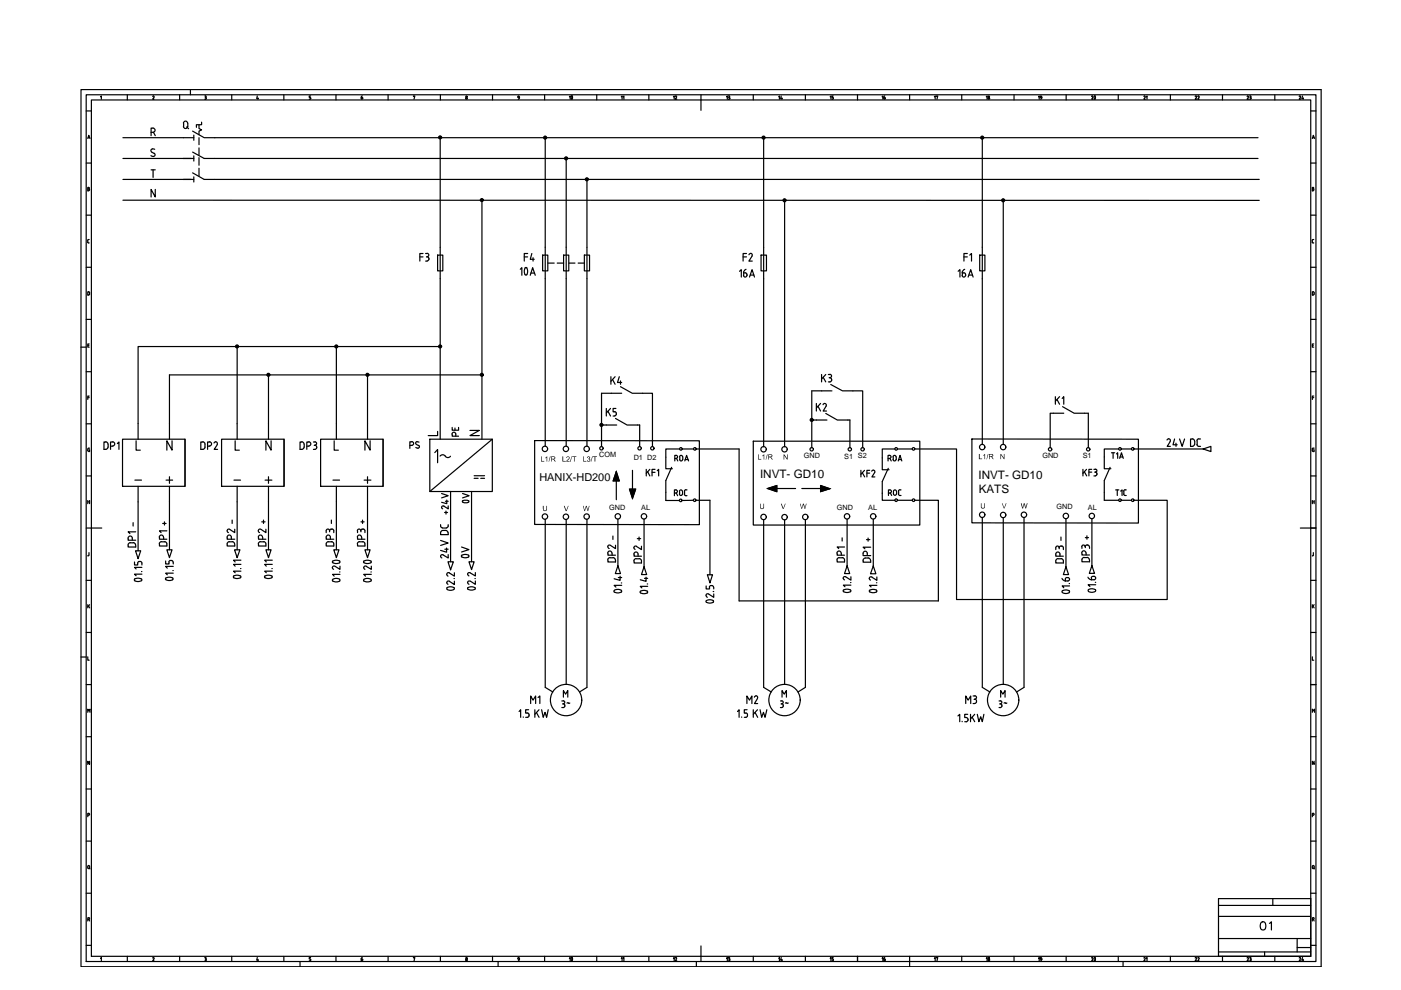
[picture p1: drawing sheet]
<svg xmlns="http://www.w3.org/2000/svg" width="297mm" height="210mm" viewBox="0 0 297 210" stroke-linecap="round" stroke-linejoin="round" font-family="sans-serif">
<!-- layer: 035 -->
<g fill="none" stroke="#000" stroke-width=".25">
<path d="M17.2 19h262.9v186h-262.9zM40.4 19v1.1M18.3 23.5h1.1M18.3 34.6h1.1M19.4 21.2h258.5v181.6h-258.5zM21.3 20.5l.2-.2v.7M27 20.1v1.1M32.5 20.3l.1 .3M32.5 20.3l-.1 .2M32.7 20.6l-.3 .4h.3M38.1 20.1v1.1M43.4 20.3l.3 .1-.1 .2"/>
<path d="M43.5 20.6h.1M43.6 20.6l.1 .2M43.7 20.8v.2h-.3M49.1 20.1v1.1M54.6 20.3l-.2 .6h.4M54.7 20.7v.3M60.2 20.1v1.1M65.9 20.9l-.3 .1M65.9 20.3h-.3v.3l.3 .2M65.9 20.8v.1M71.2 20.1v1.1M82.3 20.1v1.1"/>
<path d="M87.7 20.4l.3-.1-.2 .7M93.4 20.1v1.1M98.7 20.8l.2 .2 .2-.2M98.7 20.8l.2-.2 .1 .2M104.4 20.1v1.1M115.5 20.1v1.1M126.5 20.1v1.1M137.6 20.1v1.1M148.6 20.1v1.1M159.7 20.1v1.1M170.8 20.1v1.1M181.8 20.1v1.1"/>
<path d="M192.9 20.1v1.1M203.9 20.1v1.1M215 20.1v1.1M226 20.1v1.1M237.1 20.1v1.1M248.1 20.1v1.1M259.2 20.1v1.1M270.3 20.1v1.1M277.9 23.5h1.1M277.9 34.6h1.1M278.4 39.7l.1 .2-.1 .1 .2 .2-.2 .2M278.4 39.7h-.2v.8h.2"/>
<path d="M18.3 45.6h1.1M18.3 56.7h1.1M18.6 51.3l.3 .2M18.6 40.1h.2M18.6 51v.3M18.8 40.4l.2-.2-.2-.2 .2-.1-.4-.2v.8h.2M18.9 50.8l-.3 .2M277.9 45.6h1.1M277.9 56.7h1.1M278.2 51.3l.2 .2M278.2 40.1h.2M278.4 50.8l-.2 .2v.3"/>
<path d="M278.4 51.5h.1M278.4 50.8h.1M17.2 73.6h1.1M18.3 67.7h1.1M18.3 78.8h1.1M18.6 61.9l.2-.1a.42 .42 0 0 1 .1 .7l-.3 .1zM18.6 73.2h.3M18.9 72.9h-.3v.7h.3M277.9 67.7h1.1M277.9 78.8h1.1M278.2 73.2h.3M278.4 61.8a.42 .42 0 0 1 .2 .7l-.2 .1"/>
<path d="M278.4 61.9h-.2v.7h.2M278.5 72.9h-.3v.7h.3M18.3 89.9h1.1M18.6 95.2l.1 .4 .3 .1v-.3h-.1M18.6 84.3h.3M18.9 84h-.3v.7M19 95l-.4 .2M277.9 89.9h1.1M278.2 95.2v.3l.2 .2M278.2 84.3h.3M278.4 95l-.2 .2M278.4 95h.2"/>
<path d="M278.5 95.4h.1v.3h-.2M278.5 84h-.3v.7M18.3 112h1.1M18.3 100.9h1.1M18.6 117.8h.1M18.6 106.4h.4M18.6 106.1v.7M18.8 117.7l-.1 .1M18.9 117.2v.5M19 106.1v.7M277.9 112h1.1M277.9 100.9h1.1"/>
<path d="M278.2 106.1v.7M278.2 106.4h.4M278.5 117.2v.5M278.5 117.7l-.3 .1M278.6 106.1v.7M17.2 139.3h1.1M18.3 123h1.1M18.3 134.1h1.1M18.6 139.3v.7h.3M18.6 128.2v.7M18.8 128.5l.2 .4M19 128.2l-.4 .4"/>
<path d="M277.9 123h1.1M277.9 134.1h1.1M278.2 139.3v.7h.3M278.2 128.2v.7M278.4 128.5l.2 .4M278.6 128.2l-.4 .4M18.3 145.1h1.1M18.3 156.2h1.1M277.9 145.1h1.1M277.9 156.2h1.1M278.2 151v-.6l.3 .3 .2-.3v.6M18.3 167.3h1.1"/>
<path d="M18.3 178.3h1.1M18.6 172.8h.3v-.3h-.3v.7M19 161.4v.7l-.4-.7v.7M277.9 167.3h1.1M277.9 178.3h1.1M278.2 172.8h.4v-.3h-.4v.7M278.6 161.4v.7l-.4-.7v.7M18.3 189.4h1.1M18.8 194.5l.1 .4-.3 .1M18.8 194.6h-.2v.7M18.9 195l.1 .3M258.3 192h19.6"/>
<path d="M269.9 190.5v1.5M277.9 189.4h1.1M278.2 184v-.3l.2-.2 .2 .2v.3M278.2 184l.2 .2 .2-.2M278.4 194.5l.2 .4-.4 .1M278.5 194.6h-.3v.7M278.5 184.1l.2 .1M278.5 195l.1 .3M18.3 200.4h1.1M21.3 203.2l.2-.2v.7M27 202.8v1.1M32.5 203l.1 .2"/>
<path d="M32.5 203l-.1 .1M32.7 203.3l-.3 .4h.3M38.1 202.8v1.1M43.4 203l.3 .1-.1 .2M43.4 203.7h.2M43.5 203.3h.1M43.6 203.3l.1 .3M43.7 203.5l-.1 .2M49.1 202.8v1.1M54.6 203l-.2 .6h.4M54.7 203.4v.3M60.2 202.8v1.1"/>
<path d="M63.6 203.9v1.1M65.6 203.7h.1M65.9 203.5l-.2 .2M65.9 203h-.3v.3l.3 .2M65.9 203.5v.1M71.2 202.8v1.1M82.3 202.8v1.1M87.7 203.1l.3-.1-.2 .7M93.4 202.8v1.1M98.7 203.6l.2-.3 .2 .3M98.7 203.5l.2 .2 .1-.2M104.4 202.8v1.1"/>
<path d="M105.6 203.9v1.1M115.5 202.8v1.1M126.5 202.8v1.1M137.6 202.8v1.1M147.6 203.9v1.1M148.6 202.8v1.1M159.7 202.8v1.1M170.8 202.8v1.1M181.8 202.8v1.1M192.9 202.8v2.2M203.9 202.8v1.1M215 202.8v1.1"/>
<path d="M226 202.8v1.1M237.1 202.8v1.1M238.1 203.9v1.1M248.1 202.8v1.1M258.3 201.8h19.6M259.2 202.8v1.1M268.1 201.8v1M270.3 202.8v1.1M275 200.9h2.9M277.9 200.4h1.1"/>
<circle cx="98.9" cy="20.5" r=".15"/>
<circle cx="98.9" cy="203.2" r=".15"/>
</g>
<!-- layer: 07 -->
<path d="M18.3 20.1h260.7v183.8h-260.7zM148.6 21.2v2.2M19.4 112h2.2M275.7 112h2.2M258.3 190.5h19.6v12.3h-19.6zM258.3 194.3h19.6M258.3 199h19.6M275 199v2.8M148.6 200.6v2.2" fill="none" stroke="#000" stroke-width=".25"/>
<!-- layer: 0 -->
<g fill="none" stroke="#000" stroke-width=".25">
<path d="M38.9 29.2h2.2M38.9 33.6h2.2M38.9 38h2.2M40.8 27.8l2.5 1.4h2.2M40.8 32.2l2.5 1.4h2.2M40.8 36.6l2.5 1.4h2.2M41.1 28.6v1.1M41.1 33v1.1M41.1 37.5v1.1M42.2 26.4v.8l.5 .3-.5 .3v.8M42.7 25.9v.5h-1.1v.6M92.8 54.1h1.1v3.3h-1.1z"/>
<path d="M93.3 52.4v6.7M115.6 52.4v6.7M119.5 54.1h1.1v3.3h-1.1zM120 52.4v6.7M123.9 54.1h1.1v3.3h-1.1zM124.4 52.4v6.7M161.4 54.1h1.1v3.3h-1.1zM161.9 52.4v6.7M207.7 54.1h1.1v3.3h-1.1zM208.3 52.4v6.7M26 93.1h13.2v10h-13.2zM29.3 89.8v3.3"/>
<path d="M35.9 89.8v3.3M39.2 93.1v10M47 93.1h13.2v10h-13.2zM50.3 89.8v3.3M56.9 89.8v3.3M60.2 93.1v10M68 93.1h13.2v10h-13.2zM71.3 89.8v3.3M77.9 89.8v3.3M81.2 93.1v10M91.1 93.1h13.3v11.1h-13.3zM92.2 96l.6-.7v2.8"/>
<path d="M93.3 96.7l.6-.3 .5 .3M94.4 96.7l.6 .3 .5-.3M104.4 93.1l-13.3 11.1M113.4 93.4l34.9 .1v17.7h-34.9zM130.5 88.7l2.5 1.4h2.2M130.7 100l.6 2h-1.3zM131.6 82l2.5 1.4h2.2M134.1 99.7v4M142.4 99.1l-1.2 2.8M159.7 93.5h35.3v17.8h-35.3zM175.1 87.7l2.4 1.4h2.3M176.1 81.5l2.5 1.4h2.2"/>
<path d="M188.3 99.3l-1.2 2.8M206.1 93.1h35.3v17.8h-35.3zM225.3 86.2l2.4 1.4h2.3M255.1 95.2l1.6-.6v1.1zM28.7 116.8h1.1l-.5 1.6zM29.3 103.1v3.3M35.4 116.6h1.1l-.6 1.6zM35.9 103.1v3.3M49.7 116.6h1.2l-.6 1.6zM50.3 103.1v3.3M56.4 116.6h1.1l-.6 1.6zM56.9 103.1v3.3"/>
<path d="M70.8 116.6h1.1l-.6 1.6zM71.3 103.1v3.3M77.4 116.6h1.1l-.6 1.6zM77.9 103.1v3.3M100.5 100.9h2.2M130.7 102v3.9M131 120l.6 1.6h-1.1zM133.5 103.7h1.3l-.7 2zM162.7 103.6l2-.7v1.4zM164.7 103.6h4M170 103.6h4M174 102.9l2 .7-2 .7z"/>
<path d="M179.6 120l.6 1.6h-1.1zM231.5 119.9l.6 1.7h-1.1zM234.1 101.9v2.5M136.6 120.2l.5 1.6h-1.1zM150 121.9h1.1l-.6 1.7zM185.2 120l.5 1.7h-1.1zM226 120.2l.6 1.6h-1.1z"/>
<circle cx="93.3" cy="29.1" r=".32"/>
<circle cx="93.3" cy="29.1" r=".19"/>
<circle cx="93.3" cy="29.1" r=".11"/>
<circle cx="115.6" cy="29.2" r=".32"/>
<circle cx="115.6" cy="29.2" r=".19"/>
<circle cx="115.6" cy="29.2" r=".11"/>
<circle cx="120" cy="33.6" r=".32"/>
<circle cx="120" cy="33.6" r=".19"/>
<circle cx="120" cy="33.6" r=".11"/>
<circle cx="124.4" cy="38" r=".32"/>
<circle cx="124.4" cy="38" r=".19"/>
<circle cx="124.4" cy="38" r=".11"/>
<circle cx="161.9" cy="29.2" r=".32"/>
<circle cx="161.9" cy="29.2" r=".19"/>
<circle cx="161.9" cy="29.2" r=".11"/>
<circle cx="208.2" cy="29.2" r=".32"/>
<circle cx="208.2" cy="29.2" r=".19"/>
<circle cx="208.2" cy="29.2" r=".11"/>
<circle cx="102.2" cy="42.4" r=".32"/>
<circle cx="102.2" cy="42.4" r=".19"/>
<circle cx="102.2" cy="42.4" r=".11"/>
<circle cx="166.3" cy="42.5" r=".32"/>
<circle cx="166.3" cy="42.5" r=".19"/>
<circle cx="166.3" cy="42.5" r=".11"/>
<circle cx="212.7" cy="42.5" r=".32"/>
<circle cx="212.7" cy="42.5" r=".19"/>
<circle cx="212.7" cy="42.5" r=".11"/>
<circle cx="50.3" cy="73.5" r=".32"/>
<circle cx="50.3" cy="73.5" r=".19"/>
<circle cx="50.3" cy="73.5" r=".11"/>
<circle cx="56.9" cy="79.5" r=".32"/>
<circle cx="56.9" cy="79.5" r=".19"/>
<circle cx="56.9" cy="79.5" r=".11"/>
<circle cx="71.3" cy="73.5" r=".32"/>
<circle cx="71.3" cy="73.5" r=".19"/>
<circle cx="71.3" cy="73.5" r=".11"/>
<circle cx="77.9" cy="79.5" r=".32"/>
<circle cx="77.9" cy="79.5" r=".19"/>
<circle cx="77.9" cy="79.5" r=".11"/>
<circle cx="93.3" cy="73.5" r=".32"/>
<circle cx="93.3" cy="73.5" r=".19"/>
<circle cx="93.3" cy="73.5" r=".11"/>
<circle cx="102.2" cy="79.5" r=".32"/>
<circle cx="102.2" cy="79.5" r=".19"/>
<circle cx="102.2" cy="79.5" r=".11"/>
<circle cx="115.5" cy="95.2" r=".57"/>
<circle cx="120" cy="95.2" r=".57"/>
<circle cx="124.4" cy="95.2" r=".57"/>
<circle cx="127.5" cy="95" r=".36"/>
<circle cx="135.6" cy="95" r=".36"/>
<circle cx="138.3" cy="95" r=".36"/>
<circle cx="161.9" cy="95.3" r=".57"/>
<circle cx="166.3" cy="95.3" r=".57"/>
<circle cx="172.1" cy="95.3" r=".36"/>
<circle cx="180.2" cy="95.3" r=".36"/>
<circle cx="182.9" cy="95.3" r=".36"/>
<circle cx="193.7" cy="95.2" r=".28"/>
<circle cx="208.2" cy="94.8" r=".57"/>
<circle cx="212.7" cy="94.8" r=".57"/>
<circle cx="222.6" cy="95.3" r=".36"/>
<circle cx="230.7" cy="95.3" r=".36"/>
<circle cx="115.5" cy="109.5" r=".57"/>
<circle cx="120" cy="109.6" r=".57"/>
<circle cx="124.4" cy="109.5" r=".57"/>
<circle cx="131" cy="109.5" r=".57"/>
<circle cx="136.5" cy="109.5" r=".57"/>
<circle cx="161.9" cy="109.6" r=".57"/>
<circle cx="166.3" cy="109.7" r=".57"/>
<circle cx="170.7" cy="109.6" r=".57"/>
<circle cx="179.6" cy="109.5" r=".57"/>
<circle cx="185.1" cy="109.5" r=".57"/>
<circle cx="193.7" cy="106.1" r=".28"/>
<circle cx="208.2" cy="109.1" r=".57"/>
<circle cx="212.7" cy="109.2" r=".57"/>
<circle cx="217.1" cy="109.1" r=".57"/>
<circle cx="226" cy="109.4" r=".57"/>
<circle cx="231.5" cy="109.4" r=".57"/>
<circle cx="120" cy="148.4" r="3.3"/>
<circle cx="166.3" cy="148.4" r="3.3"/>
<circle cx="212.7" cy="148.4" r="3.3"/>
</g>
<!-- layer: TERMS -->
<g fill="none" stroke="#000" stroke-width=".25">
<path d="M28.9 93.5v1.9h.8M36.5 93.5v1.9l-1.1-1.9v1.9M49.9 93.5v1.9h.8M57.5 93.5v1.9l-1.1-1.9v1.9M70.9 93.5v1.9h.8M78.5 93.5v1.9l-1.1-1.9v1.9M93.6 104.6l1.4 .5-1.4 .5M93.6 107.6l.3 .3M94.1 107.3a.32 .32 0 0 0-.5 .3M94.3 108.7h.6M94.4 106.3h.6M94.6 108.4v.6"/>
<path d="M94.7 106v.8l-1.1-.3M95 107.3v.6l-.9-.6"/>
</g>
<!-- layer: 0 -->
<g fill="#000">
<path d="M114.7 96.8h.1v.9h.6v.2h-.7zM115.6 97.1l.4-.3v1.1h-.1v-.9l-.3 .2zM116.6 96.8h.1l-.4 1.1zM119.2 96.8h.2v.9h.6v.2h-.8zM120.1 96.9l.2-.1a.39 .39 0 0 1 .5 .3 .39 .39 0 0 1-.4 .5l-.2 .1h.6v.2h-.8l.4-.5a.25 .25 0 0 0 .2-.4 .25 .25 0 0 0-.4 0l-.1 .1zM121.2 96.8l-.2 1.1h-.2zM121.3 96.8h.9v.1h-.4v1h-.1v-1h-.4zM123.6 96.8h.2v.9h.5v.2h-.7zM124.5 96.8h.1a.27 .27 0 0 1 .4 .1 .27 .27 0 0 1 0 .4 .34 .34 0 0 1 0 .5 .34 .34 0 0 1-.6-.2h.2a.22 .22 0 0 0 .3 .1 .22 .22 0 0 0 .1-.3 .22 .22 0 0 0-.3 0v-.2a.18 .18 0 0 0 .3-.1 .18 .18 0 0 0-.2-.2 .18 .18 0 0 0-.2 .2h-.2zM125.5 96.8h.2l-.4 1.1zM125.7 96.8h.9v.1h-.4v1h-.1v-1h-.4zM160.7 96.3h.2v1h.5v.1h-.7z"/>
<path d="M161.6 96.6l.4-.3v1.1h-.1v-.8l-.2 .1zM162.6 96.3h.2l-.5 1.2zM166.1 96.3l.8 .9v-.9h.1v1.1l-.7-.8v.8h-.2zM207.5 96.3h.2v.9h.5v.2h-.7zM208.5 96.5l.4-.2v1.1h-.2v-.9l-.2 .1zM209.5 96.3h.1l-.4 1.1zM212.1 96.3l.7 .8v-.8h.2v1.1l-.8-.9v.9h-.1zM115.1 107.3h.2v.6a.3 .3 0 0 0 .3 .3 .3 .3 0 0 0 .3-.3v-.6h.1l-.1 .9-.2 .2-.4-.1zM119.5 107.3h.2l.3 .9 .4-.9h.2l-.5 1.1h-.1zM123.6 107.3h.1l.2 .9 .3-.9h.2l.2 .9 .3-.9h.1l-.3 1.1h-.1l-.3-1-.3 1h-.1zM161.1 106.8h.2v.6a.31 .31 0 0 0 .3 .4 .31 .31 0 0 0 .3-.4v-.6h.1v1l-.3 .1h-.4l-.2-.2zM165.6 106.8h.1l.4 1 .3-1h.2l-.5 1.1h-.1z"/>
<path d="M169.6 106.8h.1l.3 1 .3-1h.1l.3 1 .2-1h.1l-.3 1.1h-.1l-.3-1-.3 1h-.1zM208 106.7h.1v.6a.3 .3 0 0 0 .3 .4 .3 .3 0 0 0 .3-.4v-.6h.1v1l-.7 .1-.1-.2zM212.4 106.7h.1l.4 1 .4-1h.1l-.4 1.1h-.2zM216.4 106.7h.2l.2 .9 .3-.9h.1l.3 .9 .2-.9h.2l-.4 1.1h-.1l-.2-1-.3 1h-.2z"/>
<path d="M116.9 96.8h.5a.32 .32 0 0 1 .3 .3 .32 .32 0 0 1-.3 .3l.4 .5h-.2l-.3-.5h-.3v.5h-.1zM117 96.9v.4h.3a.2 .2 0 0 0 .3-.2 .2 .2 0 0 0-.3-.2z"/>
<path d="M162.9 96.3l.8 .2v.3l-.3 .1 .5 .5h-.3l-.2-.4h-.4v.4h-.1zM163 96.5v.3h.4a.18 .18 0 0 0 .2-.2 .18 .18 0 0 0-.2-.1z"/>
<path d="M209.7 96.3h.5a.3 .3 0 0 1 .4 .2 .3 .3 0 0 1-.3 .3l.4 .6h-.2l-.4-.6h-.3v.6h-.1zM209.8 96.4v.3h.4a.18 .18 0 0 0 .2-.1 .18 .18 0 0 0-.2-.2z"/>
</g>
<g fill="none" stroke="#000" stroke-width=".25">
<path d="M26.1 29.2h12.8M26.1 33.6h12.8M26.1 38h12.8M45.5 29.2h221.2M45.5 33.6h221.2M45.5 38h221.5M93.3 29.2v23.2M115.6 29.2v23.2M120 33.6v18.8M124.4 38v14.4M161.9 29.2v23.2M208.3 29.2v23.2"/>
<path d="M26.1 42.4l240.9 .1M93.3 59.1v34M102.2 42.4v50.7M115.6 59.1v35.5M120 59.1v35.5M124.4 59.1v35.5M161.9 59.1v35.6M166.4 42.5v52.2M208.3 59.1v35.2M212.7 42.5v51.8M50.3 73.5v16.3M56.9 79.5v10.3"/>
<path d="M71.3 73.5v16.3M77.9 79.5v10.3M93.3 73.5h-64v16.3M102.2 79.5h-66.3v10.3M127.5 83.4v6.7M128.6 90.1h-1.1v4.6M135.2 90.1h.4v4.6M136.3 83.4h2v11.3M147.6 95.2h9.1v32.2h42.3v-21.3h-5M172.1 82.9v6.2M173.1 89.1h-1v5.8M179.8 89.1h.4v5.8"/>
<path d="M180.8 82.9h2.1v12M194 95.2h8.8v31.9h44.7v-21h-7M223.3 87.6h-.6v7.3M230 87.6h.7v7.3M240.5 95.2h14.6M29.3 106.4v10.4M35.9 106.4v10.2M50.3 106.4v10.2M56.9 106.4v10.2M71.3 106.4v10.2M77.9 106.4v10.2M95.5 104.2v14.9"/>
<path d="M100 104.2v14.9M115.6 110.1v35.6M120 110.1v35M124.4 110.1v35.6l-1.5 1M131 110.1v9.9M136.6 110.1v10.1M147.6 106.1h2.9v15.8M161.9 110.2v35.5l1.6 1M166.4 110.2v34.9M170.8 110.2v35.5l-1.6 1M179.6 110.1v9.9M185.2 110.1v9.9"/>
<path d="M208.3 109.7v36l1.6 1M212.7 109.8v35.3M217.1 109.7v36l-1.6 1M226 110v10.2M231.5 110v9.9M234.1 104.4v1.7h3.1"/>
</g>
<!-- layer: DESC -->
<g fill="none" stroke="#000" stroke-width=".25">
<path d="M110.1 150.9l.3-.4v1.6M110.9 152v.1M111.4 152.1h.4M112.2 151.7l-.4 .4M113.4 150.5v1.6M113.7 151.1l.6 1M114.8 150.5l.4 1.6 .4-1.1 .3 1.1 .3-1.6M156.4 150.9l.3-.4v1.6M157.3 152v.1M157.8 152.1h.3M158.5 151.7l-.4 .4M159.7 150.5v1.6"/>
<path d="M160.1 151.1l.5 1M161.1 150.5l.4 1.6 .4-1.1 .3 1.1 .4-1.6M203.1 151.8l.4-.3v1.5M204 152.9v.1M205.2 151.5h-.7v.6l.5 .1 .3 .5M205.2 152.7l-.2 .3h-.5M205.8 151.5v1.5M206.1 152l.6 1M206.7 151.5l-.9 .9M207.2 151.5l.3 1.5 .4-1 .4 1 .3-1.5"/>
</g>
<!-- layer: TAGS -->
<path d="M38.9 26.1a.44 .44 0 0 1 .4-.4 .44 .44 0 0 1 .5 .4M38.9 26.8a.44 .44 0 0 0 .4 .4 .44 .44 0 0 0 .5-.4M38.9 26.1v.7M39.6 26.9l.4 .4M39.8 26.1v.7M137 99.5v1.4M137.8 99.5l-.8 .9M138.9 99.5h-.7v1.4M139.3 99.8l.3-.3v1.4M137.3 100l.5 .9M138.2 100.1h.7" fill="none" stroke="#000" stroke-width=".25"/>
<!-- layer: 0 -->
<path d="M130.7 100l.6 2h-1.3zM133.5 103.7h1.3l-.7 2zM162.7 103.6l2-.7v1.4zM174 102.9l2 .7-2 .7z" fill="#000" stroke="#000" stroke-width=".21"/>
<!-- layer: WIREREF_DEST -->
<g fill="none" stroke="#000" stroke-width=".25">
<path d="M247.4 93.3l.2-.2a.36 .36 0 0 1 .5 .1 .36 .36 0 0 1 0 .4l-.6 1h.6M249 93.1l-.3 1.2h.9M249.3 94v.6M250.1 93.1l.5 1.5 .5-1.5M252.8 93l.4 .3 .1 .2M252.8 93.1h-.4v1.5h.6l.3-.4M253.3 93.5v.7M253.8 94.2l.4 .4M253.8 93.5v.8M254.2 93l-.4 .4M254.2 94.6h.3M254.2 93.1h.3"/>
<path d="M128.8 117.3a.44 .44 0 0 1 .5-.5 .44 .44 0 0 1 .4 .5M128.9 118.7v.5h1.6v-.5M128.9 117.3v.4h1.6M128.9 116l.3 .3M129.3 118.2l-.4 .3-.1 .2M129.4 118.3h.6M129.4 115.6a.36 .36 0 0 0-.6 .3M129.8 117.3v.4M129.9 113.7v.7M130 118.2l.2 .1 .3 .4M130.5 115.6v.7l-1.1-.7M134.4 117.5a.44 .44 0 0 1 .4-.5 .44 .44 0 0 1 .5 .5"/>
<path d="M134.4 117.5v.4h1.6M134.9 118.4l-.4 .3-.1 .7h1.6l-.1-.7-.4-.3M134.9 118.5h.6M134.9 115.8a.36 .36 0 0 0-.5 .2 .36 .36 0 0 0 .3 .5M135.1 114.2h.7M135.3 117.5v.4M135.5 113.9v.7M136 115.8v.7l-1.1-.6M177.4 117.3a.44 .44 0 0 1 .5-.5 .44 .44 0 0 1 .4 .5M177.5 117.3v.4h1.6M177.9 118.2l-.4 .3-.1 .2M178 118.3h.6"/>
<path d="M178.4 117.3v.4M178.5 114v.7M178.6 118.2l.4 .3 .1 .7h-1.6v-.5M179.1 116h-1.6l.3 .3M183 118.8l.1-.3a1.06 1.06 0 0 1 1.4 0l.1 .3M183 118.8v.4h1.6v-.4M183 117.3v.5h1.6M183 117.3a.44 .44 0 0 1 .4-.4 .44 .44 0 0 1 .5 .4M183.7 114.4h.7M183.9 117.3v.5M184.1 114.1v.7M184.6 116h-1.6l.4 .4"/>
<path d="M223.8 117.5v.4h1.7M223.8 117.5a.44 .44 0 0 1 .5-.5 .44 .44 0 0 1 .4 .5M224.3 118.4l-.4 .3-.1 .7h1.7l-.1-.7-.4-.3M224.4 118.5h.6M224.6 116.1a.36 .36 0 0 0-.4-.3 .36 .36 0 0 0-.4 .3v.4M224.6 116.1v.3M224.7 117.5v.4M224.9 115.8l-.3 .3M224.9 115.8h.2M224.9 113.9v.7M225.1 115.8l.3 .1 .1 .6M229.3 117.2a.44 .44 0 0 1 .5-.4 .44 .44 0 0 1 .4 .4l.1 .5"/>
<path d="M229.3 115.9a.36 .36 0 0 1 .4-.3 .36 .36 0 0 1 .4 .3M229.4 117.2v.5h1.6M229.4 115.9v.4M230.1 115.9v.2M230.1 114h.7M230.4 115.6l-.3 .3M230.4 115.6h.2M230.4 113.6v.7M230.6 115.6l.4 .3M231 118.7l-.1-.3a1.05 1.05 0 0 0-1.4 0l-.1 .7h1.6v-.4M231 115.9v.4"/>
</g>
<!-- layer: LINK -->
<path d="M42.2 29.2v1.5M42.2 31.4v1.4M42.2 33.4v1.6M42.2 35.7v1.6M118.1 55.8h1.4M120.6 55.8h1.3M122.6 55.8h1.3" fill="none" stroke="#000" stroke-width=".25"/>
<!-- layer: XREF -->
<g fill="none" stroke="#000" stroke-width=".25">
<path d="M28.5 119.2v.6h.7v-.4M29.2 119.4l.2-.3h.2a.35 .35 0 0 1 .5 .3M30.1 119.4v.4M35.1 118.9v.7h.7v-.4M36.2 118.8l-.4 .4M36.2 118.9h.2M36.3 118.8l.4 .4M36.7 119.2v.4M51.1 119.7h-1.6l.4 .3M51.1 118.8h-1.6l.4 .4M57.7 119.7h-1.6l.4 .3M57.7 118.8h-1.6l.4 .4"/>
<path d="M70.6 118.9v.4M70.6 119.3a1.5 1.5 0 0 0 1.4 0M70.6 119a1.5 1.5 0 0 1 1.4 0M72 118.9v.4M77.1 119h.1a1.17 1.17 0 0 1 1.5 .1 1.13 1.13 0 0 1-1.6 0zM30 122.8a1.08 1.08 0 0 0-1.5 .1v.2a1.5 1.5 0 0 0 1.5 0M30 122.8v.3M30 121.2h.1M30.1 121.7h-1.6l.4 .4M30.1 120.3h-1.6l.4 .3M36.6 122.5v.4M36.6 122.6a1.17 1.17 0 0 0-1.5 .1l.1 .2a1.5 1.5 0 0 0 1.4 0"/>
<path d="M36.6 121h.1M36.7 121.5h-1.6l.4 .4M36.7 120.1h-1.6l.4 .4M49.5 122.1a1.17 1.17 0 0 1 1.6 .2 1.08 1.08 0 0 1-1.6 0zM51 120.6h.1M51.1 121.1h-1.6l.4 .3M56.1 122.2l.1-.1a1.17 1.17 0 0 1 1.5 .2 1.13 1.13 0 0 1-1.6 0zM57.6 120.6h.1M57.7 121.1h-1.6l.4 .3M70.6 122.8v.4M70.6 123.2a1.5 1.5 0 0 0 1.4 0M70.6 122.8a1.5 1.5 0 0 1 1.4 0"/>
<path d="M71 120.1a.36 .36 0 0 0-.5 .1 .36 .36 0 0 0 .2 .5M72 122.8v.4M72 121.3h.1M72.1 121.8h-1.6l.4 .4M72.1 120v.7l-1-.6M77.2 122.8v.4M77.2 123.2a1.5 1.5 0 0 0 1.4 0M77.2 122.8a1.5 1.5 0 0 1 1.4 0M77.7 120.1a.36 .36 0 0 0-.6 .1 .36 .36 0 0 0 .3 .5M78.6 122.8v.4M78.6 121.3h.1M78.7 121.8h-1.6l.4 .4"/>
<path d="M78.7 120v.7l-1-.6M94.7 123.5l.3 .4M94.8 125a1.5 1.5 0 0 0 1.4 0M94.8 124.6a1.5 1.5 0 0 1 1.4 0M94.8 124.6v.4M96.2 124.6v.4M96.3 123.2v.7l-1-.6M99.2 123.5l.2 .4M100.7 124.6a1.17 1.17 0 0 0-1.6 .2l.1 .1a1.5 1.5 0 0 0 1.5 0M100.7 124.6v.4M100.8 123.2v.7l-1.1-.7M130.3 125.2v.3"/>
<path d="M130.3 125.5a1.5 1.5 0 0 0 1.4 0M130.3 125.1a1.1 1.1 0 0 1 1.5 .3l-.1 .1M131.1 122.5h.7M131.5 122.2v.8l-1.3-.3M131.7 123.6h.1M131.8 124.1h-1.6l.4 .4M135.7 125.4l.1-.1a1.08 1.08 0 0 1 1.5 .2 1.08 1.08 0 0 1-1.6 0zM136.6 122.6h.7M137 122.4v.9l-1.3-.4M137.2 123.8h.1M137.3 124.3h-1.6l.4 .4M149.7 124.2v.7h.7v-.4"/>
<path d="M149.7 126.3l.3 .3M150.2 125.9a.36 .36 0 0 0-.5 .3M150.8 124.1l-.4 .4M150.8 124.1h.1M150.9 124.1l.4 .4M151.2 127.3v.4M151.2 125.4h.1M151.2 127.3a1.17 1.17 0 0 0-1.5 .2l.1 .2a1.5 1.5 0 0 0 1.4 0M151.3 125.9v.7l-1-.6M151.3 124.5v.4M178.9 125.1v.4M178.9 125.1a1.17 1.17 0 0 1 1.5 .2l-.1 .2a1.5 1.5 0 0 1-1.4 0"/>
<path d="M179.3 122.3l-.5 .1v.4l.3 .2M180.3 123.5h.1M180.4 124.1h-1.6l.3 .3M180.4 122.3v.7l-1-.7M184.3 125.2l.1-.1a1.08 1.08 0 0 1 1.5 .2 1.08 1.08 0 0 1-1.6 0zM184.9 122.3a.36 .36 0 0 0-.6 .2 .36 .36 0 0 0 .3 .5M185.8 123.6h.1M185.9 124.1h-1.6l.4 .3M185.9 122.3v.7l-1-.6M225.2 122.6l.2 .4 .5 .2M225.3 125.7a1.5 1.5 0 0 0 1.4 0M226.2 122.5l-.3 .2v.5h.5"/>
<path d="M226.3 122.5h.1M226.4 122.5a.36 .36 0 0 1 .4 .3 .36 .36 0 0 1-.4 .4M226.7 125.3v.3M226.7 123.7h.1M226.7 125.3a1.17 1.17 0 0 0-1.5 .1l.1 .2M226.8 124.2h-1.6l.3 .4M230.7 122.4l.2 .4 .5 .1M230.8 125.4a1.5 1.5 0 0 0 1.4 0M230.8 125.4l-.1-.2a1.08 1.08 0 0 1 1.6 0l-.1 .2M231.7 122.2l-.2 .1-.1 .3M231.8 122.2a.38 .38 0 0 1 .5 .2 .38 .38 0 0 1-.3 .5h-.6v-.3M232.2 123.5h.1"/>
<path d="M232.3 124h-1.6l.4 .4"/>
</g>
<!-- layer: WIREREF -->
<g fill="none" stroke="#000" stroke-width=".25">
<path d="M28.1 114.5v-.4a.44 .44 0 0 0-.5-.4 .44 .44 0 0 0-.4 .4v.4h1.6M28.2 110.8v.7M28.7 115.5v-.2a1.05 1.05 0 0 0-1.5 0v.7h1.6v-.4M28.8 112.8h-1.6l.3 .3M33.8 113.9a.44 .44 0 0 1 .4-.5 .44 .44 0 0 1 .5 .5M33.8 113.9v.4h1.6M34.3 114.8l-.5 .3v.2M34.3 114.9h.6M34.5 111h.7M34.7 113.9v.4M34.9 110.6v.7M34.9 114.8l.4 .3 .1 .7h-1.6v-.5"/>
<path d="M35.4 112.6h-1.6l.3 .3M48.2 112.6l.2 .3M48.7 112.2a.36 .36 0 0 0-.5 .3M49.1 114.3v-.4a.44 .44 0 0 0-.5-.5 .44 .44 0 0 0-.4 .5v.4h1.6M49.2 110.3v.7M49.7 115.3v-.2a1.05 1.05 0 0 0-1.5 0v.7h1.6v-.5M49.8 112.2v.7l-1.1-.6M54.8 113.9a.44 .44 0 0 1 .4-.5 .44 .44 0 0 1 .5 .5M54.8 112.6l.2 .3M54.8 113.9v.4h1.6M55.3 114.8l-.5 .3v.2M55.3 114.9h.6"/>
<path d="M55.3 112.2a.36 .36 0 0 0-.5 .3M55.5 110.6h.7M55.7 113.9v.4M55.9 110.3v.7M55.9 114.8l.4 .3 .1 .7h-1.6v-.5M56.4 112.2v.7l-1-.6M69.2 115.1l.2-.2a1.17 1.17 0 0 1 1.3 .2l.1 .7h-1.6zM69.9 112.5a.36 .36 0 0 0-.4-.3 .36 .36 0 0 0-.3 .3v.4M69.9 112.6v.2M70 114.3v-.4a.44 .44 0 0 0-.4-.5 .44 .44 0 0 0-.4 .5v.4h1.6M70.2 112.2l-.3 .3M70.3 112.2h.1"/>
<path d="M70.3 110.3v.7M70.4 112.2l.3 .1 .1 .6M75.8 115.3l.2-.4a1.17 1.17 0 0 1 1.3 .2l.1 .7h-1.6v-.5M75.8 113.9a.44 .44 0 0 1 .4-.5 .44 .44 0 0 1 .5 .5M75.8 113.9v.4h1.6M75.8 112.6v.3M76.5 110.6h.7M76.5 112.6v.2M76.7 113.9v.4M76.8 112.2l-.3 .3a.36 .36 0 0 0-.4-.3 .36 .36 0 0 0-.3 .3M76.9 112.2h.1M76.9 110.3v.7"/>
<path d="M77 112.2l.3 .1 .1 .6M93.4 114.6l1.6 .5-1.6 .5M93.4 111.2a.49 .49 0 0 0 .4 .7M93.8 112h.8M94 117.6a.36 .36 0 0 0-.6 .2 .36 .36 0 0 0 .3 .5M94.5 112.5h-.8l-.2 .2-.1 .7h1.6M94.7 116.2v.9l-1.3-.4M95 117.6v.7l-1-.6M95 111.5l-.4 .4"/>
</g>
<!-- layer: WIREFIXED -->
<path d="M32 28.1h.4a.44 .44 0 0 0 .5-.5 .44 .44 0 0 0-.4-.4h-.5v1.6M32 36h.9M32.2 32.3l.5 .2M32.3 31.6l-.3 .2 .2 .4M32.4 31.6l.4 .1M32.5 36v1.6M32.5 28.1l.4 .7M32.7 32.5a.4 .4 0 0 1 .1 .6 .4 .4 0 0 1-.6 0l-.2-.1M32.9 40.2v1.6l-.9-1.6v1.6" fill="none" stroke="#000" stroke-width=".25"/>
<text font-size="6.6" x="107.9" y="60.3">10A</text>
<text font-size="6.2" x="101.2" y="121.7" transform="rotate(-90 101.2 121.7)">0V</text>
<g font-size="5.7">
<text x="86.1" y="97">PS</text>
<text x="101.2" y="109.7" transform="rotate(-90 101.2 109.7)">0V</text>
</g>
<g font-size="4.9">
<text x="155.9" y="60">16A</text>
<text x="202.1" y="60">16A</text>
<text x="173.2" y="82.2">K3</text>
<text x="127.7" y="89.6">K5</text>
<text x="172.2" y="88.5">K2</text>
<text x="21.2" y="96.7">DP1</text>
<text x="41.6" y="96.7">DP2</text>
<text x="62.4" y="96.7">DP3</text>
<text x="228.6" y="102.3">KF3</text>
<text x="266.3" y="198.3">01</text>
</g>
<g font-size="4.4">
<text x="119.2" y="22.6">10</text>
<text x="230" y="22.6">20</text>
<text x="88.2" y="56.4">F3</text>
<text x="110.4" y="56.4">F4</text>
<text x="156.6" y="56.4">F2</text>
<text x="203.6" y="56.4">F1</text>
<text x="128.8" y="82.6">K4</text>
<text x="223" y="86.8">K1</text>
<text x="98.4" y="93.8" transform="rotate(-90 98.4 93.8)">PE</text>
<text x="142.2" y="99.1">ROA</text>
<text x="187.3" y="99.1">ROA</text>
<text x="34.2" y="103.7">+</text>
<text x="55.4" y="103.7">+</text>
<text x="76.2" y="103.7">+</text>
<text x="181.7" y="102.3">KF2</text>
<text x="111.5" y="150.3">M1</text>
<text x="157.3" y="150.3">M2</text>
<text x="203.9" y="150.3">M3</text>
<text x="119.2" y="205.3">10</text>
<text x="230" y="205.3">20</text>
</g>
<g font-size="4">
<text x="98.8" y="93.5">N</text>
<text x="234.6" y="98.4">T1A</text>
<text x="142.2" y="106.2">ROC</text>
<text x="187.3" y="106.2">ROC</text>
<text x="235.7" y="106.2">T1C</text>
<text x="118.5" y="148.9">M</text>
<text x="164.7" y="148.9">M</text>
<text x="211.3" y="148.9">M</text>
</g>
<g font-size="3.5">
<text x="75.8" y="22.2">6</text>
<text x="108.7" y="22.2">9</text>
<text x="141.8" y="22.2">12</text>
<text x="153.1" y="22.2">13</text>
<text x="164.4" y="22.2">14</text>
<text x="175" y="22.2">15</text>
<text x="186.3" y="22.2">16</text>
<text x="197.2" y="22.2">17</text>
<text x="211" y="22.2" transform="rotate(-90 211 22.2)">18</text>
<text x="222.2" y="22.2" transform="rotate(-90 222.2 22.2)">19</text>
<text x="241.7" y="22.2">21</text>
<text x="252.6" y="22.2">22</text>
<text x="266.3" y="22.2" transform="rotate(-90 266.3 22.2)">23</text>
<text x="274.5" y="22.2">24</text>
<text x="17.6" y="30.7">A</text>
<text x="277.3" y="30.7">A</text>
<text x="90" y="93.5">L</text>
<text x="17.6" y="152.4">M</text>
<text x="17.6" y="185.6">Q</text>
<text x="75.8" y="205">6</text>
<text x="108.7" y="205">9</text>
<text x="141.8" y="205">12</text>
<text x="153.1" y="205">13</text>
<text x="164.4" y="205">14</text>
<text x="175" y="205">15</text>
<text x="186.3" y="205">16</text>
<text x="197.2" y="205">17</text>
<text x="211" y="205" transform="rotate(-90 211 205)">18</text>
<text x="222.2" y="205" transform="rotate(-90 222.2 205)">19</text>
<text x="241.7" y="205">21</text>
<text x="252.6" y="205">22</text>
<text x="266.3" y="205" transform="rotate(-90 266.3 205)">23</text>
<text x="274.5" y="205">24</text>
</g>
<g font-size="3.1">
<text x="133.3" y="22.2" transform="rotate(-90 133.3 22.2)">11</text>
<text x="133.3" y="205" transform="rotate(-90 133.3 205)">11</text>
</g>
<g font-size="2.6">
<text x="27.9" y="103">-</text>
<text x="48.7" y="103">-</text>
<text x="69.8" y="103">-</text>
</g>
<g font-size="2.5">
<text x="161.1" y="101.3">INVT- GD10</text>
<text x="207.5" y="101.5">INVT- GD10</text>
<text x="207.5" y="104.4">KATS</text>
</g>
<text font-size="2.3" x="114.4" y="102">HANIX-HD200</text>
<g font-size="1.5">
<text x="127" y="96.8">COM</text>
<text x="134.4" y="97.6">D1 D2</text>
<text x="170.5" y="97.2">GND</text>
<text x="179" y="97.3">S1 S2</text>
<text x="221" y="97.1">GND</text>
<text x="229.6" y="97.1">S1</text>
<text x="129.2" y="108.1">GND</text>
<text x="136" y="108.2">AL</text>
<text x="177.4" y="108.1">GND</text>
<text x="184.1" y="108.1">AL</text>
<text x="224" y="108">GND</text>
<text x="230.7" y="108.1">AL</text>
</g>
</svg>
